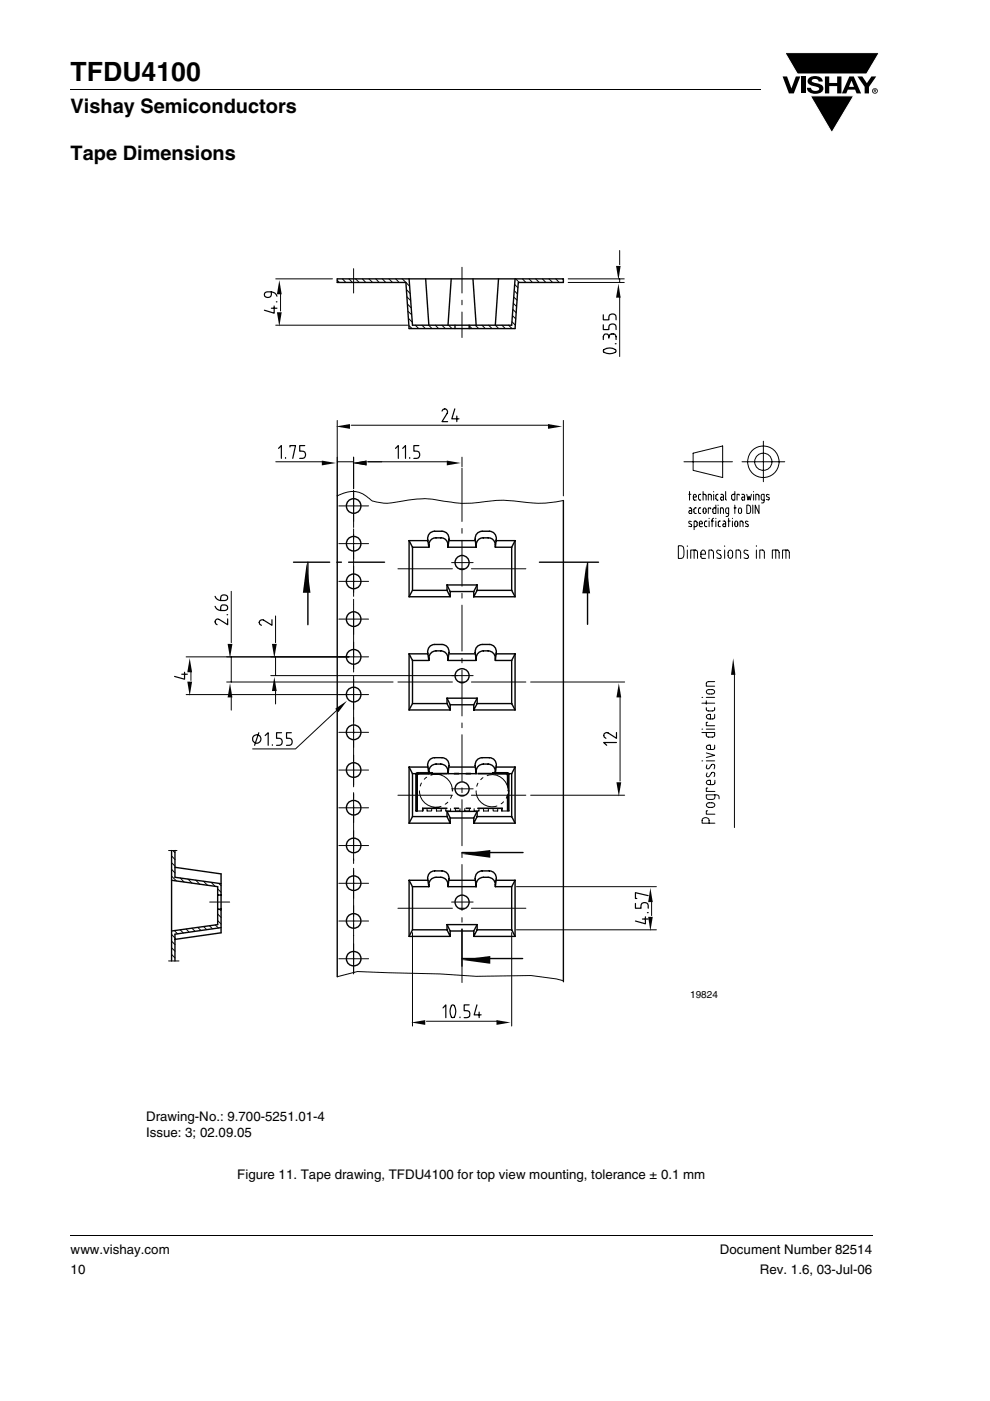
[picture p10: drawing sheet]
<svg xmlns="http://www.w3.org/2000/svg" width="210mm" height="297mm" viewBox="0 0 210 297" stroke-linecap="round" stroke-linejoin="round" font-family="sans-serif">
<path d="M14.9 261.9l.1 .2z" fill="#000"/>
<path d="M15 262h170.1" fill="none" stroke="#000" stroke-width=".21"/>
<path d="M166 11.1h20.6v17.2h-20.6z" fill="#fff"/>
<g fill="#000">
<path d="M14.9 18.9l.1 .2zM166 16.2h.9l1 2.5 .9-2.5h.9l-1.3 3.6h-1.1zM166.5 11.2h20l-2.7 4.5h-14.7zM169.9 16.2h.9v3.6h-.9zM171.6 16.5a2.1 2.1 0 0 1 2.8 .3l.1 .5h-.9a.79 .79 0 0 0-.7-.6 .79 .79 0 0 0-.7 .4l.2 .3 1 .3a1.08 1.08 0 0 1 1.2 1 1.08 1.08 0 0 1-1.1 1.1 1.73 1.73 0 0 1-2.4-1.2h.9a.96 .96 0 0 0 .8 .7 .96 .96 0 0 0 1-.5 1.68 1.68 0 0 0-1.6-.7 .92 .92 0 0 1-.9-.6 .92 .92 0 0 1 .3-1zM175 16.2h.9v1.4h1.7v-1.4h.9v3.6h-.9v-1.5h-1.7v1.5h-.9zM181.9 16.2h1l1 1.4 .9-1.4h1.1l-1.6 2.2v1.4h-.9v-1.4zM171.9 20.3h9.2l-4.7 7.8z"/>
<path d="M180.6 17.1l-.5 1.3h1zM180.1 16.2h1l1.5 3.6h-.9l-.3-.8h-1.6l-.3 .8h-.9z"/>
<path d="M185.5 19.1v.1h.2v-.1zM185.3 18.9l.5 .1v.1l-.1 .2 .1 .3-.3-.3-.2 .3zM185.1 19.3a.46 .46 0 0 0 .9 0 .46 .46 0 0 0-.9 0zM185 19.3a.6 .6 0 0 1 1.2 0 .6 .6 0 0 1-1.2 0z"/>
</g>
<path d="M166.5 11.2h20l-2.7 4.5h-14.7zM171.9 20.3h9.2l-4.7 7.8z" fill="none" stroke="#fff" stroke-width=".21"/>
<path d="M15 19h146.3" fill="none" stroke="#000" stroke-width=".21"/>
<path d="M35.7 53h131.8v164.6h-131.8z" fill="#fff"/>
<path d="M71.5 105.1v102M119.5 106.1v102M36.4 180.3v23.4M36.4 186.6l9.8 1.4v8l-9.8 1.4M37.1 180.3v5.7l9.8 1.4M37.1 183.9l9.8 1.4v12.5l-9.8 1.4M46.2 192.8h.7M46.2 189.8h.7M46.9 196.7l-9.8 1.4v5.6M98 180.8h12.9" fill="none" stroke="#040503" stroke-width=".3"/>
<g fill="none" stroke="#040503" stroke-width=".21">
<path d="M98 99.3v11.3M75 104v7.8M75 113.3v1M75 115.8v9.8M98 112v1.1M98 114.5v9.8M75 127.1v1M75 129.6v9.7M98 125.8v1M98 128.3v9.7M98 139.6v.9M75 140.8v1"/>
<path d="M75 143.3v9.8M75 154.6v1M75 157.1v9.7M98 142.1v9.7M98 153.3v1M98 155.8v9.8M75 168.3v1M75 170.8v9.8M98 167v1.1M98 169.5v9.8M35.8 180.3h1.7M36.4 198.1l.7 .8"/>
<path d="M36.4 199.6l.7 .7M36.4 181.5l.7 .7M36.4 182.9l.7 .7M36.4 184.3l.7 .8M36.4 185.7l1 1.1M36.6 180.3l.5 .5M37 197.3l.7 .7M38.2 197.1l.7 .7M38.2 186.1l.9 .9M39.5 197l.6 .6M39.9 186.4l.8 .8M40.7 196.8l.6 .6"/>
<path d="M41.5 186.6l.9 .9M41.9 196.6l.7 .7M43.2 186.8l.8 .9M43.2 196.5l.6 .6M44.4 196.3l.7 .6M44.5 191.3h4.2M44.8 187.1l.9 .9M45.7 196.1l.6 .7M46.2 193.8l.7 .7M46.2 195.2l.7 .7M46.2 188.5l.7 .7M46.4 187.3l.5 .5"/>
<path d="M46.6 192.8l.3 .3M75 182.1v1M75 184.6v9.7M75 195.8v1M75 198.3v7.9M98 180.8v1M98 183.3v9.7M98 194.6v.9M98 197.1v11.2M35.8 203.7h2.2M36.4 200.9l.7 .8M36.4 202.3l.7 .8"/>
</g>
<path d="M97.7 181l6.3-.8v1.7z" fill="#040503"/>
<path d="M98 203.2h12.9" fill="none" stroke="#040503" stroke-width=".3"/>
<path d="M97.7 203.5l6.3-.8v1.6z" fill="#040503"/>
<path d="M87.5 197.7v19.8M108.5 197.7v19.8M90.5 216.5h15.1" fill="none" stroke="#040503" stroke-width=".21"/>
<g fill="#040503">
<path d="M105.3 216.3l3 .5-3 .5z"/>
<path d="M87.2 216.8l3-.5v1z"/>
</g>
<path d="M94 213.7l.6-.6v2.7M95.9 213.1h.3a2.08 2.08 0 0 1 0 2.6h-.3a2.25 2.25 0 0 1 0-2.6zM97.6 215.6v.2M99.5 213.1h-1v1.2a.85 .85 0 0 1 1 .1 .85 .85 0 0 1 .1 1.1l-.6 .3h-.5M101.2 213.1l-.6 2.1h1.5M101.6 214.6v1.2" fill="none" stroke="#040503" stroke-width=".25"/>
<g fill="none" stroke="#040503" stroke-width=".21">
<path d="M75 176.1v3.2h-3.1M78.2 179.3h-3.2v3.2M71.9 195.3h6.3M75 184.1v3.2h-3.1M75 192v6.4M78.2 187.3h-3.2v3.2M84.4 192.6h11.6M95.8 191.3h4.6M97.5 192.6h1M100 192.6h11.5M109.5 197.1h29.7M109.5 188h29.7"/>
<path d="M138.2 191v3.1M71.5 207.1l4.3-1.1 17.5 .5 7.7 .5 11.6-.2 5.4 .8 1.3 .3M71.9 203.3h3.1v3.2M75 200.1v3.2h3.2"/>
</g>
<g fill="none" stroke="#040503" stroke-width=".3">
<path d="M86.8 186.6h3.9M86.8 186.6l.7 1.4M86.8 186.6v11.9M87.5 188v9.1M87.5 188h3.5M87.5 197.1h7.3M87.5 197.1l-.7 1.4M91.1 185.2l.3-.3a4.2 4.2 0 0 1 3.2 0 1.55 1.55 0 0 1 .6 1.4l-.2 1.7a1.63 1.63 0 0 0-1.5-2 2.01 2.01 0 0 0-2.4 1l-.1 1-.3-1.7v-.4zM94.8 197.1l.7 1.4M94.8 196v1.1M94.8 196h6.4M94.8 196l.7 1.4"/>
<path d="M95 188h6M95.2 186.6h5.6M95.5 197.4v1.1h-8.7M95.5 197.4h5M98 197v7.8M100.5 197.4v1.1M100.5 198.5h8.7M101 188a1.63 1.63 0 0 1 1.5-2 2.01 2.01 0 0 1 2.5 1l.1 1h3.4M101 188a2.86 2.86 0 0 1 .1-2.8 2.91 2.91 0 0 1 3.1-.5 1.53 1.53 0 0 1 1.1 1.6l-.2 1.7M101.2 197.1l-.7 1.4M101.2 196v1.1M101.2 197.1h7.3"/>
<path d="M101.2 196l-.7 1.4M105.2 186.6h4M108.5 188v9.1M108.5 197.1l.7 1.4M109.2 186.6l-.7 1.4M109.2 186.6v11.9"/>
<circle cx="75" cy="179.3" r="1.55"/>
<circle cx="75" cy="195.3" r="1.55"/>
<circle cx="75" cy="187.3" r="1.55"/>
<circle cx="98" cy="191.3" r="1.49"/>
<circle cx="75" cy="203.3" r="1.55"/>
</g>
<g fill="#040503">
<path d="M137.5 194.4h1l-.6 3z"/>
<path d="M137.9 188.3l.6 3h-1z"/>
</g>
<path d="M134.8 191.5v1.1h1.2a.82 .82 0 0 1 .4-1.2 .82 .82 0 0 1 1.1 .6v.6M136.3 194.9h1.2M136.9 194.4v1.5l-2.1-.6M137.3 193.5h.2M137.5 189.9l-2.7-.6v1.2h.3" fill="none" stroke="#040503" stroke-width=".25"/>
<g fill="none" stroke="#040503" stroke-width=".21">
<path d="M143.9 115.7h.6a.99 .99 0 0 1 .6 1.3 1.04 1.04 0 0 1-.5 1.4h-.7zM145.8 115.7v.2M145.8 116.6v1.8M146.5 118.4v-1.8h1l.4 .3v1.5M147.2 116.6v1.8M148.7 117.5h.9l-.1-.7-.5-.2a1.32 1.32 0 0 0-.2 1.8h.8M150.4 118.4v-1.8h.5l.3 .3 .1 1.5M152.9 116.7h-.7a.38 .38 0 0 0 0 .6l.6 .4 .1 .5a.63 .63 0 0 1-.9 .1M153.7 115.7v.2M153.7 116.6v1.8M154.7 116.7h.4a1.1 1.1 0 0 1-.2 1.7l-.2-.1a1.26 1.26 0 0 1 0-1.6zM156.1 118.4v-1.8l.8 .1 .1 .2 .1 1.5"/>
<path d="M158.7 116.7l-.6-.1-.3 .4 .1 .3 .7 .4a.4 .4 0 0 1 .2 .4 .4 .4 0 0 1-.4 .3l-.6-.1M160.4 115.7v.2M160.4 116.6v1.8M161.2 118.4v-1.8l.7 .1 .2 .2v1.5M163.8 118.4v-1.8l1.2 .1 .3 .4v1.3M164.5 116.6v1.8M166 118.4v-1.8l1.2 .1 .2 .4v1.3M166.7 116.6v1.8M39.5 139.3h34.5M39.5 147.3h34.5M40.5 142.3v2"/>
</g>
<g fill="#040503">
<path d="M39.7 144.5h1l-.5 3z"/>
<path d="M40.2 139.5l.5 3h-1z"/>
</g>
<path d="M38.5 142.9h1.2M39.1 142.5v1.5l-2.1-.6" fill="none" stroke="#040503" stroke-width=".25"/>
<path d="M48.1 139.3h25.9M49 125.4v10.9M49 139.3v5.3M48.1 144.6h35.3M49 147.6v3" fill="none" stroke="#040503" stroke-width=".21"/>
<g fill="#040503">
<path d="M48.8 144.9l.5 3h-1z"/>
<path d="M48.3 136.5h1l-.5 3z"/>
</g>
<path d="M45.6 128.6a1.72 1.72 0 0 0 2.6 .5 .59 .59 0 0 0-.5-.8l-.7 .1-.2 1M45.6 126.4a1.72 1.72 0 0 0 2.6 .6 .74 .74 0 0 0-.7-.9 .74 .74 0 0 0-.7 .9v.3M48.2 130.3h.1M48.3 131.2v1.2l-2.1-1.2-.5 .3-.1 .4 .1 .3 .3 .2" fill="none" stroke="#040503" stroke-width=".25"/>
<path d="M57.4 139.3h16.6M58.4 130.6v5.7M58.4 139.3v3.9M57.4 143.2h39.6M58.4 146.3v3" fill="none" stroke="#040503" stroke-width=".21"/>
<g fill="#040503">
<path d="M58.2 143.5l.5 3h-1z"/>
<path d="M57.7 136.5h1l-.5 3z"/>
</g>
<path d="M57.7 131.4v1.2l-1.8-1.1a.64 .64 0 0 0-.9 .5l.1 .4 .3 .2" fill="none" stroke="#040503" stroke-width=".25"/>
<path d="M58.5 59.1h12M58.5 68.9h28M59.5 62.1v3.8" fill="none" stroke="#040503" stroke-width=".21"/>
<g fill="#040503">
<path d="M58.7 66.2h1.1l-.6 3z"/>
<path d="M59.2 59.4l.6 3h-1.1z"/>
</g>
<path d="M57.6 61.9v.6a.74 .74 0 0 1-.9 .6 .74 .74 0 0 1-.6-.9 1.8 1.8 0 0 1 2.6 .6M57.6 65.3h1.1M58.2 64.9v1.5l-2.1-.6M58.6 64h.1" fill="none" stroke="#040503" stroke-width=".25"/>
<path d="M71.7 150.4l-9 8.4h-9.1" fill="none" stroke="#040503" stroke-width=".21"/>
<path d="M71.1 150.3l2.5-1.7-1.8 2.4z" fill="#040503"/>
<g fill="none" stroke="#040503" stroke-width=".25">
<path d="M54.9 155.4l-.9 2.6M56.2 155.9l.7-.5v2.6M57.8 157.9v.1M59.7 155.4h-1v1.1a.8 .8 0 0 1 1.1 .4 .8 .8 0 0 1-.5 1.1h-.6M61.8 155.4h-1v1.1a.8 .8 0 0 1 1.1 .4 .8 .8 0 0 1-.5 1.1h-.6"/>
<circle cx="54.5" cy="156.7" r=".89"/>
</g>
<path d="M71.5 89.1v16a5.4 5.4 0 0 1 7.3 1l.2 .1a11.3 11.3 0 0 0 6.3 0 20.2 20.2 0 0 1 9.6 .2 26.6 26.6 0 0 0 9.6-.2l2.3-.1 3.7 .3a22.9 22.9 0 0 0 9-.3M74.5 90.2h42M119.5 89.1v16" fill="none" stroke="#040503" stroke-width=".21"/>
<g fill="#040503">
<path d="M71.3 90.4l2.9-.5v1z"/>
<path d="M116.2 89.9l3 .5-3 .5z"/>
</g>
<path d="M93.8 87.2l.2-.4 .3-.1a.64 .64 0 0 1 .6 .9l-1.1 1.8h1.1M96.5 86.7l-.7 2.1h1.6M96.9 88.2v1.2" fill="none" stroke="#040503" stroke-width=".25"/>
<g fill="none" stroke="#040503" stroke-width=".21">
<path d="M75 96.9v6.7M78 97.9h17M98 96.9v2.1M75 104.1v3.2h-3.1M75 112.1v3.2h-3.1M78.2 115.3h-3.2v3.2M78.2 107.3h-3.2v3.2M95.8 119.3h4.6M71.9 123.3h6.3M75 128.1v3.2h-3.1M75 120v6.4M75 136.1v3.2h-3.1"/>
<path d="M78.2 139.3h-3.2v3.2M78.2 131.3h-3.2v3.2M84.4 120.6h11.6M97.5 120.6h1M100 120.6h11.5M71.9 147.3h6.3M75 152.1v3.2h-3.1M75 144v6.4M78.2 155.3h-3.2v3.2M84.4 144.6h11.6M95.8 143.2h4.6M97.5 144.6h1"/>
<path d="M100 144.6h11.5M71.9 171.3h6.3M75 160.1v3.2h-3.1M75 168.1v6.3M78.2 163.3h-3.2v3.2M84.4 168.6h11.6M95.8 167.2h4.6M97.5 168.6h1M100 168.6h11.5"/>
</g>
<g fill="none" stroke="#040503" stroke-width=".3">
<path d="M65.3 119.2v13.2M86.8 114.6v11.9M86.8 114.6h3.9M86.8 114.6l.7 1.4M87.5 116v9.2M87.5 116h3.5M91.1 113.2l.3-.3a4.1 4.1 0 0 1 3.2 0 1.55 1.55 0 0 1 .6 1.4l-.2 1.7a1.58 1.58 0 0 0-1.5-2 1.94 1.94 0 0 0-2.5 1v1a2.89 2.89 0 0 1 .1-2.8zM95 116h6M95.2 114.6h5.6M101 116a1.58 1.58 0 0 1 1.5-2 1.94 1.94 0 0 1 2.5 1l.1 1h3.4M101 116l-.2-1.7a1.51 1.51 0 0 1 1.5-1.7h1.5a1.51 1.51 0 0 1 1.5 1.7l-.2 1.7M105.2 114.6h4"/>
<path d="M108.5 116v9.2M109.2 114.6v11.9M109.2 114.6l-.7 1.4M86.8 138.6h3.9M86.8 138.6l.7 1.4M86.8 138.6v11.9M87.5 125.2h7.3M87.5 125.2l-.7 1.3M91.1 137.2l.3-.3a4.1 4.1 0 0 1 3.2 0 1.55 1.55 0 0 1 .6 1.4l-.2 1.7a1.64 1.64 0 0 0-1.5-2 2.01 2.01 0 0 0-2.4 1l-.1 1a2.89 2.89 0 0 1 .1-2.8zM94.8 124v1.2M94.8 125.2l.7 1.3M94.8 124h6.4"/>
<path d="M94.8 124l.7 1.4M95.2 138.6h5.6M95.5 125.4v1.1h-8.7M95.5 125.4h5M100.5 125.4v1.1M100.5 126.5h8.7M101.2 124v1.2M101.2 125.2l-.7 1.3M101.2 125.2h7.3M101.2 124l-.7 1.4M105.2 138.6h4M108.5 125.2l.7 1.3"/>
<path d="M109.2 138.6l-.7 1.4M109.2 138.6v11.9M87.5 140v9.2M87.5 140h3.5M87.5 149.2h7.3M87.5 149.2l-.7 1.3M94.8 149.2l.7 1.3M94.8 148v1.2M94.8 148h6.4M94.8 148l.7 1.4M95 140h6M95.5 149.4v1.1h-8.7"/>
<path d="M95.5 149.4h5M100.5 149.4v1.1M100.5 150.5h8.7M101 140a1.64 1.64 0 0 1 1.5-2 2.01 2.01 0 0 1 2.5 1l.1 1h3.4M101 140l-.2-1.7a1.51 1.51 0 0 1 1.5-1.7h1.5a1.51 1.51 0 0 1 1.5 1.7l-.2 1.7M101.2 149.2l-.7 1.3M101.2 148v1.2M101.2 149.2h7.3M101.2 148l-.7 1.4M108.5 140v9.2M108.5 149.2l.7 1.3M86.8 162.6v11.9"/>
<path d="M86.8 162.6h3.9M86.8 162.6l.7 1.4M87.5 164v9.1M87.5 164h3.5M87.5 173.1h7.3M87.5 173.1l-.7 1.4M91.1 161.2l.3-.3a4.1 4.1 0 0 1 3.2 0 1.55 1.55 0 0 1 .6 1.4l-.2 1.7a1.64 1.64 0 0 0-1.5-2 2.01 2.01 0 0 0-2.4 1l-.1 1-.3-1.6v-.5zM94.8 172v1.1M94.8 173.1l.7 1.4M94.8 172h6.4M94.8 172l.7 1.4M95 164h6"/>
<path d="M95.2 162.6h5.6M95.5 173.4v1.1h-8.7M95.5 173.4h5M100.5 173.4v1.1M100.5 174.5h8.7M101 164a1.64 1.64 0 0 1 1.5-2 2.01 2.01 0 0 1 2.5 1l.1 1h3.4M101 164l-.2-1.7a1.51 1.51 0 0 1 1.5-1.7h1.5a1.51 1.51 0 0 1 1.5 1.7l-.2 1.7M101.2 172v1.1M101.2 173.1l-.7 1.4M101.2 173.1h7.3M101.2 172l-.7 1.4M105.2 162.6h4"/>
<path d="M108.5 164v9.1M108.5 173.1l.7 1.4M109.2 162.6v11.9M109.2 162.6l-.7 1.4"/>
<circle cx="75" cy="107.3" r="1.55"/>
<circle cx="75" cy="115.3" r="1.54"/>
<circle cx="98" cy="119.3" r="1.5"/>
<circle cx="75" cy="131.3" r="1.56"/>
<circle cx="75" cy="123.3" r="1.56"/>
<circle cx="75" cy="139.3" r="1.56"/>
<circle cx="75" cy="155.3" r="1.56"/>
<circle cx="75" cy="147.3" r="1.56"/>
<circle cx="98" cy="143.3" r="1.49"/>
<circle cx="75" cy="171.3" r="1.55"/>
<circle cx="75" cy="163.3" r="1.55"/>
<circle cx="98" cy="167.3" r="1.49"/>
</g>
<g fill="#040503">
<path d="M74.7 98.2l3-.5v1z"/>
<path d="M94.8 97.7l2.9 .5-2.9 .5z"/>
</g>
<path d="M83.9 95.1l.6-.6v2.7M85.4 95.1l.6-.6v2.7M86.9 97v.2M88.8 94.5h-1v1.2a.83 .83 0 0 1 1.2 .4 .83 .83 0 0 1-.6 1.1h-.6" fill="none" stroke="#040503" stroke-width=".25"/>
<path d="M58.5 97.9h10M71.5 96.9v8.2M71.5 97.9h3.5M75 96.9v6.7M78 97.9h3" fill="none" stroke="#040503" stroke-width=".21"/>
<g fill="#040503">
<path d="M74.7 98.2l3-.5v1z"/>
<path d="M68.3 97.7l3 .5-3 .5z"/>
</g>
<path d="M59.1 95.1l.6-.6v2.7M60.6 97v.2M61.5 94.8v-.3h1.2l-.6 2.7M64.6 94.5h-1v1.2a.83 .83 0 0 1 1.2 .4 .83 .83 0 0 1-.6 1.1h-.6" fill="none" stroke="#040503" stroke-width=".25"/>
<path d="M62.3 119.2h7.6M71.4 119.2h1M73.9 119.2h7.7" fill="none" stroke="#040503" stroke-width=".3"/>
<path d="M65 119.5l.8 6.2h-1.6z" fill="#040503"/>
<path d="M124.6 119.3v13.1" fill="none" stroke="#040503" stroke-width=".3"/>
<path d="M112.6 144.6h19.9M131.5 147.6v18M112.6 168.6h19.9" fill="none" stroke="#040503" stroke-width=".21"/>
<g fill="#040503">
<path d="M130.7 165.9h1.1l-.5 3z"/>
<path d="M131.3 144.9l.5 3h-1.1z"/>
</g>
<path d="M130.8 157.4h-2.8l.7 .6M130.8 155.3v1.2l-1.8-1.1a.62 .62 0 0 0-.8 .1 .62 .62 0 0 0 0 .8l.3 .2" fill="none" stroke="#040503" stroke-width=".25"/>
<path d="M114.4 119.2h12.5" fill="none" stroke="#040503" stroke-width=".3"/>
<path d="M124.4 119.5l.8 6.3h-1.7z" fill="#040503"/>
<g fill="none" stroke="#040503" stroke-width=".21">
<path d="M71.5 59.4l.5 .5M72.6 59.1l.7 .8M74 59.1l.7 .8M75 57v5.1M75.4 59.1l.8 .8M76.9 59.1l.7 .8M78.3 59.1l.7 .8M79.7 59.1l.7 .8M81.1 59.1l.7 .8M82.5 59.1l.8 .8M83.9 59.1l.8 .8M85.3 59.1l1.6 1.6"/>
<path d="M86.8 59.1v.1M98 56.7v5.4M109.4 59.1l.7 .8M110.8 59.1l.7 .8M112.2 59.1l.7 .8M113.6 59.1l.8 .8M115 59.1l.8 .8M116.4 59.1l.8 .8M117.9 59.1l.7 .8M119.3 59.1l.2 .2M120.5 59.9h11.9M120.5 59.1h11.9"/>
<path d="M131.4 53.1v3M131.4 59.1v.8M86.2 61.4l.8 .8M86.3 62.9l.8 .8M86.4 64.5l.8 .8M86.5 66l.8 .7M86.6 67.5l.8 .8M86.7 69l.7 .7M88.1 68.9l.7 .8M89.5 68.9l.7 .8M90.9 68.9l.7 .8M92.3 68.9l.7 .8"/>
<path d="M93.7 68.9l.8 .8M95.2 68.9l.7 .8M98 63.7v.9M98 66.2v5.4M99.5 69.1l.6 .6M100.8 68.9l.7 .8M102.2 68.9l.7 .8M103.6 68.9l.8 .8M105.1 68.9l.7 .8M106.5 68.9l.7 .8M107.9 68.9l.7 .8M108.6 68.2l.7 .7"/>
<path d="M108.7 66.9l.7 .7M108.8 65.6l.7 .7M108.9 64.3l.6 .7M109 63l.7 .7M109.1 61.6l.7 .7M109.2 60.3l.6 .7M131.4 62.9v12.7"/>
</g>
<path d="M86.8 59.1l.7 9.8h21M90.3 59.1l.7 9.8M95.7 59.1l-.7 9.8M119.5 59.1h-48v.8h14.6l.7 9.8h22.4M96.5 68.9v.8M99.5 68.9v.8" fill="none" stroke="#040503" stroke-width=".3"/>
<g fill="#040503">
<path d="M130.7 56.4h.9l-.4 3z"/>
<path d="M131.2 60.1l.4 3h-.9z"/>
</g>
<path d="M128 68.9v1h1.1a.82 .82 0 0 1 .5-1.2 .82 .82 0 0 1 1.1 .6v.6M128 66.7v1.1h1.1a.83 .83 0 0 1 .5-1.2 .83 .83 0 0 1 1.1 .6v.6M128.1 74.1a1.8 1.8 0 0 1 2.6 .3 1.84 1.84 0 0 1-2.7 0zM129.1 71.4v-.3a.62 .62 0 0 0-.7-.3 .62 .62 0 0 0-.4 .6v.6M129.1 71.4a.78 .78 0 0 1 .8-.6 .78 .78 0 0 1 .8 .6v.6M129.1 71.4v.3M130.5 72.9h.2" fill="none" stroke="#040503" stroke-width=".25"/>
<path d="M100.3 59.1l.7 9.8M105.7 59.1l-.6 9.8M109.2 59.1l-.7 9.8M119.5 59.1v.8h-9.6l-.7 9.8" fill="none" stroke="#040503" stroke-width=".3"/>
<path d="M155.8 142.8v32.7" fill="none" stroke="#040503" stroke-width=".21"/>
<path d="M155.5 139.6l.5 3.5h-1z" fill="#040503"/>
<g fill="none" stroke="#040503" stroke-width=".21">
<path d="M145.1 97.9h10.3M147 96.1l6.3-1.5v6.6l-6.3-1.5zM157.4 97.9h9M161.9 93.5v8.6M146.1 104.8h.4M146.2 107.7l.5 .2v1l-.5-.1v-.4l.5-.1M146.2 104.2v1.8M146.6 110.6l-.3-.1-.2 .3 .5 .4 .1 .4h-.6M147.1 105.4h.6l-.2-.6h-.3l-.1 .2a.89 .89 0 0 0 .2 1h.4M147.2 111.7l.6-.2 .1-.7-.2-.3h-.5v1.8M147.7 107.7h-.3l-.2 .3v.7l.5 .2M148.3 111.1h.7l-.1-.5-.3-.1a.81 .81 0 0 0-.2 1.1l.6 .1"/>
<path d="M148.6 107.7a.33 .33 0 0 0-.4 .3v.5a.33 .33 0 0 0 .4 .4M148.6 104.8a.33 .33 0 0 0-.4 .3v.7l.4 .2M149.1 104.8l.6 .2 .1 1M149.1 104.2v1.8M149.2 107.8l.2-.1a.67 .67 0 0 1 .4 .6 .67 .67 0 0 1-.4 .6l-.1-.1a.91 .91 0 0 1-.1-1zM149.9 110.5h-.3l-.2 .3 .1 .7 .4 .2M150.2 106v-1.2l.7 .2v1M150.4 109.9v.1M150.4 110.5v1.2M150.7 107.9v-.2h-.5v1.2M150.9 110.5h.5M151.4 109.9l-.4 .4v1.4"/>
<path d="M151.4 104.2v.1M151.4 104.8v1.2M151.8 107.1v1.8l-.5-.1-.1-.9 .6-.2M151.8 109.9v.1M151.8 110.5v1.2M152.3 104.8a.33 .33 0 0 0-.5 .3l.1 .7 .4 .2M152.3 107.1v.1M152.3 107.7v1.2M152.8 110.5l-.5 .1v.9l.5 .2M152.8 108.9v-1.2l.6 .2v1M152.9 104.8l.5 .2v1l-.5-.1v-.4l.5-.1M153.4 110.5l.5 .1v1.1l-.5-.1v-.4l.5-.1"/>
<path d="M153.9 104.2v1.6l.2 .2M154.4 110.5h.5M154.5 108.9l-.5-.2-.1-.7 .2-.3h.4v1.4l-.1 .3-.4 .1M154.5 109.9v1.8M155.4 109.9v.1M155.4 110.5v1.2M155.7 107.7h.5M155.9 104.2v1.8h-.4l-.3-.3v-.7l.7-.2M155.9 107.1v1.8M156 110.5h.3l.2 .2v.8a.31 .31 0 0 1-.3 .2 .31 .31 0 0 1-.3-.2zM156.8 107.7h.3l.2 .2v.8a.34 .34 0 0 1-.6 0l-.1-.6zM156.8 105v-.2h-.5v1.2"/>
<path d="M157 111.7v-1.2l.6 .1v1.1M157.3 104.8l.6 .2v1l-.6-.1v-.4l.6-.1M158.4 107.1h.5a1.17 1.17 0 0 1 .3 1.5l-.2 .2-.6 .1zM158.4 104.8l.3 1.2 .2-.8 .2 .8 .3-1.2M158.7 110.6l-.4-.1-.2 .3 .6 .6v.2h-.6M159.7 107.1v1.8M159.8 104.2v.1M159.8 104.8v1.2M160.3 106v-1.2l.6 .2 .1 1M161 107.1v1.8l-.8-1.8v1.8M162.1 106h-.4l-.2-.2 .1-1h.5v1.4l-.1 .4h-.5M163.1 104.9l-.3-.1-.3 .3 .6 .4v.4h-.6"/>
<path d="M148.9 155.3h2.7l-.1 .8a1.5 1.5 0 0 1-1.7 0v-.8M148.9 154.6h.1M148.9 149.1h2.7M148.9 147.9h.1M149.8 159.6l1.8 .5-1.8 .5M149.8 150v.6l.5 .1h1l.2-.1 .1-.6M149.8 148.6v.7M149.8 154.6h1.8M149.8 147.9h1.8M149.9 146.4l.5-.2 .9 .1 .3 .4-.3 .4h-1.2l-.3-.4zM150.1 153.2h-.3v.7h1.8M151.6 158l-.1 .7a1.5 1.5 0 0 1-1.6 0l-.1-.3a.65 .65 0 0 1 .9-.4v.9"/>
<path d="M151.6 151.5l-.1 .8a1.43 1.43 0 0 1-1.6-.1l-.1-.2a.7 .7 0 0 1 .9-.5v.9M151.6 144.5l-1.5 .1-.3 .3v.6h1.8M88.4 171.9h1.4v-.5l-.2-.1v.6M89 167.7a3.5 3.5 0 0 0 4.5 3.3M89.4 166l-.3 .7M89.6 171.3h5.2M89.8 171.4h5M90.5 164.8l-.5 .4M90.6 171.4v.5h1v-.5M91.4 164.4a3.4 3.4 0 0 1 4.6 3.3M91.7 163.9v-.1h-3.1l-.4 .1v8h.2M92.6 171.4v.5h1v-.5"/>
<path d="M94.6 171.4v.5h1v-.5M94.8 164.1l-6.2 .1-.1 7.7M94.8 163.9l-6.3 .1-.1 7.9M95 170.1l-.6 .4M95.8 168.6l-.2 .7M95.9 167.7h.1M96.3 163.9h1M96.3 164.1h1M96.3 171.4h1M96.3 171.3h1M96.6 171.4v.5h1v-.5M98.6 171.4v.5h1v-.5"/>
<path d="M98.8 163.9h1M98.8 164.1h1M98.8 171.4h1M98.8 171.3h1M100.6 171.4v.5h1v-.5M101 167.7a3.4 3.4 0 0 0 4.4 3.2M101.3 164.1l6.2 .1a9.6 9.6 0 0 0 .4 3.5l-.3 1.2v3M101.3 163.9h6.2l.3 .3v2.7M101.3 171.4h5.1M101.3 171.3h5.2M101.4 166.1l-.3 .6M102.4 164.9l-.4 .4"/>
<path d="M102.6 171.4v.5h1v-.5M103.3 164.5a3.5 3.5 0 0 1 4.6 3.2M104.5 163.9v-.1h3.1l.3 .1 .1 8h-.2v-3.5M104.6 171.4v.5h1v-.5M106.4 171.4l.1-.1v.6M106.4 171.4v.5h1.4M106.8 170l-.5 .4M107.6 168.6l-.2 .6M148.9 161.3h.1M149.8 161.3h1.8M149.9 170.5a1.15 1.15 0 0 1 1.7 .2l-.1 .2a1.1 1.1 0 0 1-1.7-.2zM149.9 162.2l-.1 .6a.38 .38 0 0 0 .7 0l.4-.6 .5-.1a.67 .67 0 0 1 .1 .9"/>
<path d="M150 163.9l-.2 .6a.38 .38 0 0 0 .7 0l.5-.7h.4a.63 .63 0 0 1 .1 .9M150.1 171.9h-.3v.7h1.8M150.1 167.1h-.3v.7h1.8M150.4 174.5v-.6a.76 .76 0 0 0-.7-.6 .76 .76 0 0 0-.8 .6v.6h2.7M151.6 168.5v.6a.99 .99 0 0 1-1.3 .4l-.4-.2-.1-.8 2.5 .1 .2 .3v.5M151.6 165.4l-.1 .8a1.5 1.5 0 0 1-1.6-.1l-.1-.2a.65 .65 0 0 1 .9-.5v1"/>
<circle cx="161.9" cy="97.9" r="3.4"/>
<circle cx="161.9" cy="97.9" r="1.83"/>
</g>
<text font-size="5.6" x="15" y="17.3">TFDU4100</text>
<g font-size="4.2">
<text x="15" y="24">Vishay Semiconductors</text>
<text x="15" y="33.8">Tape Dimensions</text>
</g>
<g font-size="2.8">
<text x="31" y="237.6">Drawing-No.: 9.700-5251.01-4</text>
<text x="31" y="241.1">Issue: 3; 02.09.05</text>
<text x="50.3" y="250">Figure 11. Tape drawing, TFDU4100 for top view mounting, tolerance ± 0.1 mm</text>
<text x="15" y="265.9">www.vishay.com</text>
<text x="152.7" y="265.9">Document Number 82514</text>
<text x="15" y="270.1">10</text>
<text x="161.2" y="270.1">Rev. 1.6, 03-Jul-06</text>
</g>
<text font-size="2.1" fill="#040503" x="146.4" y="211.5">19824</text>
</svg>
